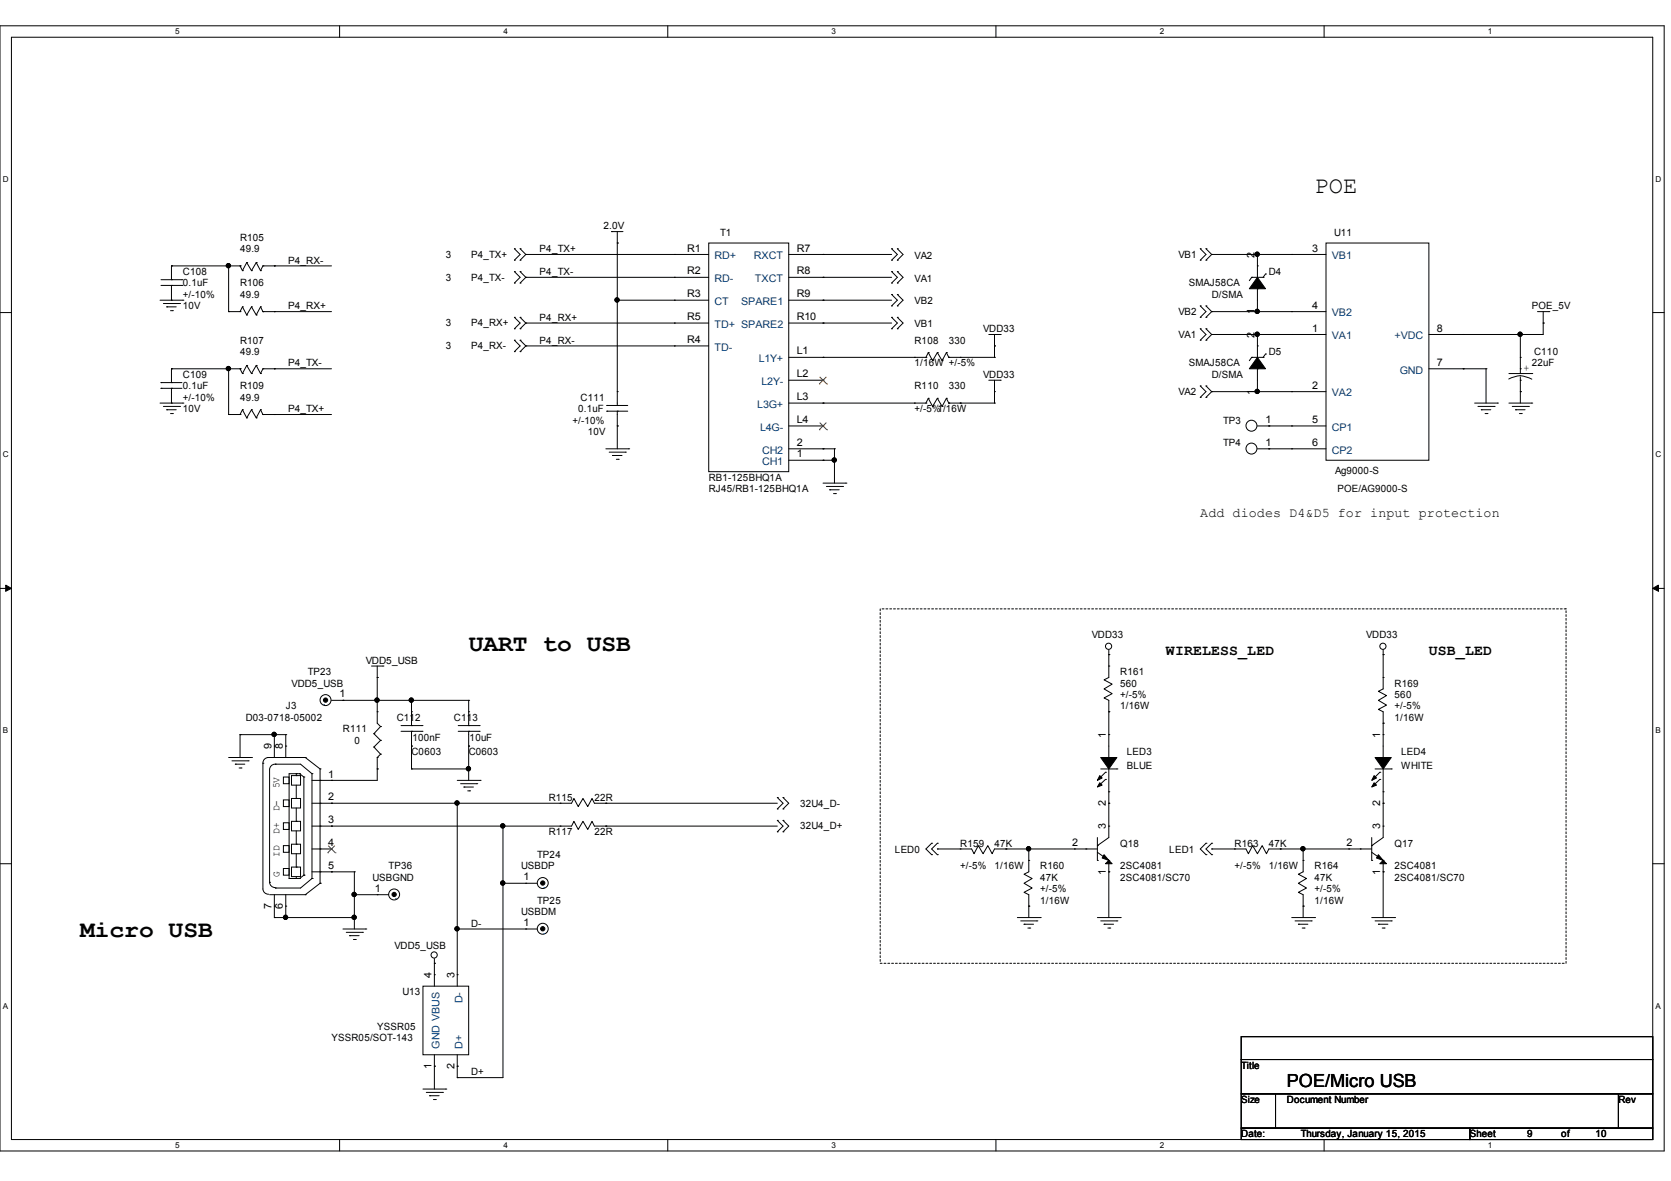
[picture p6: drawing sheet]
<svg xmlns="http://www.w3.org/2000/svg" width="297mm" height="210mm" viewBox="0 0 297 210" stroke-linecap="round" stroke-linejoin="round" font-family="sans-serif">
<path d="M0 4.6h295.8v200h-295.8zM2 6.6h291.8v195.9h-291.8z" fill="none" stroke="#000" stroke-width=".18"/>
<g fill="#fff">
<path d="M31.2 4.8h.6v1.6h-.6z"/>
<path d="M31.2 202.8h.6v1.5h-.6z"/>
</g>
<path d="M60.4 4.6v2M60.4 202.5v2.1" fill="none" stroke="#000" stroke-width=".18"/>
<g fill="#fff">
<path d="M89.5 4.8h.7v1.6h-.7z"/>
<path d="M89.5 202.8h.7v1.5h-.7z"/>
</g>
<path d="M118.7 4.6v2M118.7 202.5v2.1" fill="none" stroke="#000" stroke-width=".18"/>
<g fill="#fff">
<path d="M147.8 4.8h.7v1.6h-.7z"/>
<path d="M147.8 202.8h.7v1.5h-.7z"/>
</g>
<path d="M177 4.6v2M177 202.5v2.1" fill="none" stroke="#000" stroke-width=".18"/>
<g fill="#fff">
<path d="M206.2 4.8h.6v1.6h-.6z"/>
<path d="M206.2 202.8h.6v1.5h-.6z"/>
</g>
<path d="M235.4 4.6v2M235.4 202.5v2.1" fill="none" stroke="#000" stroke-width=".18"/>
<g fill="#fff">
<path d="M264.5 4.8h.7v1.6h-.7z"/>
<path d="M264.5 202.8h.7v1.5h-.7z"/>
<path d="M.5 31.1h.9v1.5h-.9z"/>
<path d="M294.3 31.1h.9v1.5h-.9z"/>
<path d="M.5 80h.9v1.5h-.9z"/>
<path d="M294.3 80h.9v1.5h-.9z"/>
</g>
<path d="M0 55.6h2M293.8 55.6h2" fill="none" stroke="#000" stroke-width=".18"/>
<g fill="#fff">
<path d="M.5 129h.9v1.6h-.9z"/>
<path d="M294.3 129h.8v1.6h-.8z"/>
</g>
<path d="M0 104.6h2M293.8 104.6h2" fill="none" stroke="#000" stroke-width=".18"/>
<path d="M1 104l1 .6-1 .5zM293.8 104.6l1-.6v1.1z" fill="#000" stroke="#000" stroke-width=".18"/>
<g fill="#fff">
<path d="M.5 178h.9v1.5h-.9z"/>
<path d="M294.3 178h.8v1.5h-.8z"/>
</g>
<g fill="none" stroke="#000" stroke-width=".18">
<path d="M28.4 53.4h4.1M28.6 50.7h3.7M28.6 49.7h3.7M29 53.9h2.9M29.6 54.5h.1M29.6 54.5h1.7M30.3 55.2h.3M30.5 47.3h.1M30.5 49.7h.1M30.5 50.7h.1M30.5 53.4h.1M30.5 47.3h12.2"/>
<path d="M30.5 47.3v2.4M30.5 50.7v2.7M30.6 55.2h.1M31.9 53.9h.1M32.3 50.7h.1M32.3 49.7h.1M32.5 53.4h.1M40.6 47.3h.1M40.6 55.4h.1M40.6 47.3v8.1M40.6 55.4h2.1M42.7 55.4h.1"/>
<path d="M42.7 47.3h.1M42.7 47.3l.4 .8M43.1 54.5h.1M43.1 48.1h.1M43.1 54.5l.8 1.5M43.1 54.5l-.4 .9M43.9 56h.1M43.9 46.7h.1M43.9 46.7l-.8 1.4M43.9 46.7l.8 1.4M44.7 54.5h.1M44.7 48.1h.1"/>
<path d="M44.7 54.5l.9 1.5M44.7 54.5l-.8 1.5M45.6 56h.1M45.6 46.7h.1M45.6 46.7l-.9 1.4M45.6 46.7l.7 1.4M46.3 54.5h.1M46.3 48.1h.1M46.3 54.5l.4 .9M46.3 54.5l-.7 1.5M46.7 55.4h.1M46.7 47.3h.1"/>
<path d="M46.7 47.3h12.2M46.7 55.4h12.2M46.7 47.3l-.4 .8M48.8 55.4h.1M48.8 47.3h.1M91.4 50.3h.1M91.4 48.3h.1M91.4 58.4h.1M91.4 56.4h.1M91.4 46.2h.1M91.4 44.2h.1M91.4 48.3l1.1 1-1.1 1"/>
<path d="M91.4 56.4l1.1 1-1.1 1M91.4 44.2l1.1 1-1.1 1M92.5 48.3h.1M92.5 50.3h.1M92.5 56.4h.1M92.5 58.4h.1M92.5 44.2h.1M92.5 46.2h.1M92.5 48.3l1 1M92.5 56.4l1 1M92.5 44.2l1 1M93.5 57.4h.1"/>
<path d="M93.5 49.3h.1M93.5 45.2h.1M93.5 45.2h32.5M93.5 57.4h32.5M93.5 49.3h32.5M93.5 49.3l-1 1M93.5 57.4l-1 1M93.5 45.2l-1 1M108.7 41.2h.1M108.7 41.2h2M109.7 53.4h.1M109.7 43.2h.1"/>
<path d="M109.7 41.2v30.9M109.7 53.4h16.3M119.9 45.2h.1M119.9 49.3h.1M119.9 57.4h.1M119.9 53.4h.1M126 43.2h14.2v40.6h-14.2zM140.2 45.2h18.3M140.2 57.4h18.3M140.2 49.3h18.3M140.2 53.4h18.3M146.3 45.2h.1"/>
<path d="M146.3 49.3h.1M146.3 57.4h.1M146.3 53.4h.1M158.5 48.3h.1M158.5 50.3h.1M158.5 44.2h.1M158.5 46.2h.1M158.5 52.3h.1M158.5 54.4h.1M158.5 56.4h.1M158.5 58.4h.1M158.5 48.3l1 1-1 1"/>
<path d="M158.5 44.2l1 1-1 1M158.5 52.3l1 1.1-1 1M158.5 56.4l1 1-1 1M159.5 48.3h.1M159.5 50.3h.1M159.5 44.2h.1M159.5 46.2h.1M159.5 52.3h.1M159.5 54.4h.1M159.5 56.4h.1M159.5 58.4h.1M159.5 48.3l1 1-1 1"/>
<path d="M159.5 44.2l1 1-1 1M159.5 52.3l1 1.1-1 1M159.5 56.4l1 1-1 1M175.8 59.5h2M176.8 59.5v4M177.8 59.5h.1M213.4 58.4h.1M213.4 56.4h.1M213.4 54.4h.1M213.4 46.2h.1M213.4 44.2h.1M213.4 58.4l1 1.1-1 1"/>
<path d="M213.4 54.4l1 1-1 1M213.4 44.2l1 1-1 1M214.4 58.4h.1M214.4 54.4h.1M214.4 56.4h.1M214.4 44.2h.1M214.4 46.2h.1M214.4 58.4l1 1.1M214.4 54.4l1 1M214.4 44.2l1 1M215.4 59.5h.1M215.4 45.2h.1"/>
<path d="M215.4 55.4h.1M215.4 55.4h20.3M215.4 59.5h20.3M215.4 45.2h20.3M215.4 59.5l-1 1M215.4 55.4l-1 1M215.4 45.2l-1 1M222.5 49.3h.1M222.5 49.3h2M222.5 49.3l-.4 .6M223.5 59.5h.1M223.5 55.4h.1"/>
<path d="M223.5 45.2h.1M223.5 51.3h.1M223.5 47.3h.1M223.5 45.2v4.1M223.5 51.3v4.1M223.5 59.5v4M224.5 49.3h.1M225 48.7h.1M225 48.7l-.5 .6M229.6 45.2h.1M229.6 55.4h.1M229.6 59.5h.1"/>
<path d="M235.7 43.2h18.3v38.6h-18.3zM260.1 59.5h.1M270.3 59.5h.1M270.3 59.5v6.9M273.3 55.4h2M274.3 57.4h.1M274.3 55.4v4.1h-20.3M275.3 55.4h.1M28.4 71.6h4.1M28.6 69h.1M28.6 68h.1M28.6 69h3.7"/>
<path d="M28.6 68h3.7M29 72.2h2.9M29.6 72.8h.1M29.6 72.8h1.7M30.3 73.5h.3M30.5 65.5h.1M30.5 68h.1M30.5 69h.1M30.5 71.6h.1M30.5 65.5h12.2M30.5 65.5v2.5M30.5 69v2.6"/>
<path d="M30.6 73.5h.1M31.9 72.2h.1M32.5 71.6h.1M40.6 65.5h.1M40.6 73.7h.1M40.6 65.5v8.2M40.6 73.7h2.1M42.7 65.5h.1M42.7 73.7h.1M42.7 65.5l.4 .9M43.1 66.4h.1M43.1 72.8h.1"/>
<path d="M43.1 72.8l-.4 .9M43.1 72.8l.8 1.5M43.9 65h.1M43.9 74.3h.1M43.9 65l-.8 1.4M43.9 65l.8 1.4M44.7 66.4h.1M44.7 72.8h.1M44.7 72.8l.9 1.5M44.7 72.8l-.8 1.5M45.6 65h.1M45.6 74.3h.1"/>
<path d="M45.6 65l-.9 1.4M45.6 65l.7 1.4M46.3 66.4h.1M46.3 72.8h.1M46.3 72.8l.4 .9M46.3 72.8l-.7 1.5M46.7 65.5h.1M46.7 73.7h.1M46.7 65.5h12.2M46.7 73.7h12.2M46.7 65.5l-.4 .9M48.8 65.5h.1"/>
<path d="M48.8 73.7h.1M91.4 62.5h.1M91.4 60.5h.1M91.4 60.5l1.1 1-1.1 1M92.5 60.5h.1M92.5 62.5h.1M92.5 60.5l1 1M93.5 61.5h.1M93.5 61.5h32.5M93.5 61.5l-1 1M107.7 79.8h4.1M107.9 73.1h.1"/>
<path d="M107.9 72.1h.1M107.9 73.1h3.7M107.9 72.1h3.7M109.7 75.7h.1M109.7 72.1h.1M109.7 73.1h.1M109.7 69.6h.1M109.7 73.1v6.7M111.8 79.8h.1M119.9 61.5h.1M140.2 79.8h8.1M140.2 75.7h6.1"/>
<path d="M140.2 71.6h24.4M140.2 63.5h24.4M140.2 67.6h6.1M146.3 71.6h.1M146.3 63.5h.1M146.3 79.8h.1M146.3 67.6h.1M146.3 75.7h.1M148.3 79.8h.1M148.3 79.8v6.1M162.6 63.5h.1M162.6 71.6h.1"/>
<path d="M164.6 63.5h.1M164.6 71.6h.1M165 62.7h.1M165 70.8h.1M165 62.7l.8 1.4M165 62.7l-.4 .8M165 70.8l.8 1.4M165 70.8l-.4 .8M165.8 64.1h.1M165.8 72.2h.1M166.6 62.7h.1M166.6 70.8h.1"/>
<path d="M166.6 62.7l.9 1.4M166.6 62.7l-.8 1.4M166.6 70.8l.9 1.4M166.6 70.8l-.8 1.4M167.5 64.1h.1M167.5 72.2h.1M168.2 62.7h.1M168.2 70.8h.1M168.2 62.7l.5 .8M168.2 62.7l-.7 1.4M168.2 70.8l.5 .8M168.2 70.8l-.7 1.4"/>
<path d="M168.7 63.5h.1M168.7 71.6h.1M168.7 71.6h8.1M168.7 63.5h8.1M170.7 71.6h.1M170.7 63.5h.1M175.8 67.6h2M176.8 71.6h.1M176.8 63.5h.1M176.8 61.5h.1M176.8 69.6h.1M176.8 67.6v4"/>
<path d="M177.8 67.6h.1M213.4 60.5h.1M213.4 70.6h.1M213.4 68.6h.1M213.4 68.6l1 1-1 1M214.4 60.5h.1M214.4 68.6h.1M214.4 70.6h.1M214.4 68.6l1 1M215.4 69.6h.1M215.4 69.6h20.3M215.4 69.6l-1 1"/>
<path d="M222.5 63.5h.1M222.5 63.5h2M222.5 63.5l-.4 .6M223.5 69.6h.1M223.5 65.5h.1M223.5 61.5h.1M223.5 79.8h12.2M223.5 75.7h12.2M223.5 65.5v4.1M224.5 63.5h.1M225 62.9h.1M225 62.9l-.5 .6"/>
<path d="M225.6 79.8h.1M225.6 75.7h.1M229.6 69.6h.1M229.6 75.7h.1M229.6 79.8h.1M254 65.5h10.2M260.1 65.5h.1M262.1 71.6h4.1M262.7 72.2h2.9M263.3 72.8h.1M263.3 72.8h1.7M264 73.5h.3"/>
<path d="M264.2 65.5h.1M264.2 65.5v6.1M264.3 73.5h.1M265.6 72.2h.1M266.2 71.6h.1M268.2 71.6h4.1M268.2 66.4h4.1M268.8 72.2h2.9M269.4 72.8h.1M269.4 72.8h1.7M270.1 73.5h.3M270.3 66.8l1.2 .3 .8 .3"/>
<path d="M270.3 69.6h.1M270.3 67.6h.1M270.3 65.5h.1M270.3 63.5h.1M270.3 67v4.6M270.3 66.8l-1.3 .2-.8 .4M270.4 73.5h.1M271.7 72.2h.1M272.3 71.6h.1M272.3 66.4h.1M108.3 80.4h2.9M108.9 81h.1"/>
<path d="M108.9 81h1.7M109.6 81.6h.3M109.9 81.6h.1M111.2 80.4h.1M140.2 81.8h8.1M146.3 81.8h.1M146.3 85.9h4.1M146.9 86.5h2.9M147.5 87.1h.1M147.5 87.1h1.7M148.2 87.7h.3M148.3 81.8h.1"/>
<path d="M148.5 87.7h.1M149.8 86.5h.1M150.4 85.9h.1M66 118.4h2.1M67.1 118.4v10.1l.5 .6M68.1 118.4h.1M197.1 116.3h.1M197.1 115.5v4.9l-.8 .4 1.4 .8-1.4 .8 1.4 .9-1.4 .8 .8 .4v10.1M197.1 118.4h.1M245.9 116.3h.1M245.9 115.5v6.9l-.9 .5 1.5 .7-1.5 .9 1.5 .8-1.5 .8 .9 .4v8.1M40.6 134.6h4.1"/>
<path d="M41.2 135.2h2.9M41.8 135.8h.1M41.8 135.8h1.7M42.5 136.5h.3M42.7 130.6h.1M42.7 130.6v4M42.7 130.6h8.1M42.8 136.5h.1M44.1 135.2h.1M44.7 134.6h.1M46.7 135.7h.1M46.7 135.7v22.3a.98 .98 0 0 0 1.1 .9"/>
<path d="M47.6 134.6h6.7M47.8 134.6a.98 .98 0 0 0-1.1 1.1M48.8 130.6h.1M48.8 132.6h.1M48.8 130.6v4M48.9 135.8h.1M48.9 135.8h4.5l2.1 1.7M49 135.8a.98 .98 0 0 0-1.1 1v20M50.4 138.1h1v1.2h-1zM50.8 130.6h.1M50.8 132.6h.1M50.8 130.6v4"/>
<path d="M51.8 137.9h1.6v1.6h-1.6zM52.7 137.5h.1M52.7 137.9h.1M52.7 137.5v.4M52.7 139.5v2.4M53.3 137.5h.1M53.3 137.5h-1.9v18.6M53.3 137.5l.7 .6M54 138.1h.1M54 138.1v17.4M54.3 134.6h.1M54.3 134.6l2.6 2.1"/>
<path d="M55.5 137.5h.1M55.5 137.5v18.6M56.9 136.7h.1M56.9 138.7h.1M56.9 136.7v20.3M58.9 138.7h.1M58.9 124.5h24.4M61 124.5h.1M66.5 130.4h.1M66.5 132.8h.1M66.5 130.4l1.1 1.2M66.5 132.8l1.1 1.2"/>
<path d="M67.1 124.5h.1M67.1 136.7h.1M67.1 120.4h.1M67.1 134.6h.1M67.1 126.5h.1M67.1 134.6v4.1h-11.6M67.6 129.1h.1M67.6 131.6h.1M67.6 134h.1M67.6 129.1l-1.1 1.3M67.6 131.6l-1.1 1.2M67.6 134l-.5 .6"/>
<path d="M71.3 130h3.7M71.3 129h3.7M73.2 136.7h.1M73.2 132.6h.1M73.2 124.5h.1M73.2 129h.1M73.2 130h.1M73.2 126.5h.1M73.2 136.7h10.1M73.2 124.5v4.5M73.2 130v6.7M75 130h.1"/>
<path d="M75 129h.1M81.3 138.7h4M81.4 130h3.8M81.4 129h3.8M81.9 139.3h2.9M82.5 139.9h.1M82.5 139.9h1.7M83.3 136.7h.1M83.3 132.6h.1M83.3 124.5h.1M83.3 129h.1M83.3 130h.1"/>
<path d="M83.3 126.5h.1M83.3 124.5v4.5M83.3 130v8.7M84.8 139.3h.1M85.2 130h.1M85.2 129h.1M85.3 138.7h.1M195.7 136.7h2.8M196.5 137.3h.1M196.5 138.5h.1M196.5 137.3l-1.3 1.2M196.5 138.5l-1.3 1.2"/>
<path d="M197.1 126.5h.1M197.1 134.6h.1M197.1 130.6h.1M197.1 136.7v12.2l-2 1.4M198.5 136.7h.1M244.4 136.7h2.9M245.3 137.3h.1M245.3 138.5h.1M245.3 137.3l-1.3 1.2M245.3 138.5l-1.3 1.2M245.9 128.5h.1M245.9 134.6h.1"/>
<path d="M245.9 130.6h.1M245.9 120.4h.1M245.9 136.7v12.2l-2.1 1.4M247.3 136.7h.1M0 153.5h2M47.9 156.8a.98 .98 0 0 0 1 .9M47.9 156.8h.1M47.9 159h6.4M48.8 159v4.1M48.9 157.8h.1M50.4 142.2h1v1.2h-1zM50.4 150.3h1v1.2h-1z"/>
<path d="M50.4 146.2h1v1.2h-1zM50.4 154.4h1v1.1h-1zM50.8 159v4.1M51.4 156.1h.1M51.4 156.1h1.9M51.8 141.9h1.6v1.7h-1.6zM51.8 146h1.6v1.7h-1.6zM51.8 150h1.6v1.7h-1.6zM51.8 154.1h1.6v1.7h-1.6zM52.7 141.9h.1M52.7 146h.1M52.7 150h.1"/>
<path d="M52.7 154.1h.1M52.7 156.1h.1M52.7 143.6v2.4M52.7 147.7v2.3M52.7 151.7v2.4M52.7 155.8v.3M53.3 156.1h.1M54 155.5h.1M54 155.5l-.7 .6M54.3 159h.1M55.5 146.8h46.1l.4-.8 .8 1.4 .8-1.4 .9 1.4 .7-1.4 .5 .8h32.5M55.5 142.8h46.1l.4-.9 .8 1.5 .8-1.5 .9 1.5 .7-1.5 .5 .9h32.5"/>
<path d="M55.5 156.1h.1M55.5 155h7.5M55.5 150.9h3.4M55.5 156.1l-2.1 1.7h-4.5M56.9 157h.1M56.9 142.8h.1M56.9 146.8h.1M56.9 150.9h.1M56.9 155h.1M56.9 157l-2.6 2M58.9 155h.1M58.9 142.8h.1"/>
<path d="M58.9 146.8h.1M58.9 150.9h.1M63 159h.1M63 155h.1M63 155v10.1M63 159h6.1M67.1 159h.1M81.3 142.8h.1M81.3 142.8v32.5M83.1 140.6h.4M83.5 140.6h.1M89.4 157h.1"/>
<path d="M89.4 146.8h.1M89.4 146.8v44.7h-8.1M89.4 157h6.1M93.5 157h.1M99.6 146.8h.1M99.6 142.8h.1M107.7 142.8h.1M107.7 146.8h.1M138.2 141.7h.1M138.2 143.8h.1M138.2 145.8h.1M138.2 147.8h.1"/>
<path d="M138.2 141.7l1 1.1-1 1M138.2 145.8l1 1-1 1M139.2 141.7h.1M139.2 143.8h.1M139.2 145.8h.1M139.2 147.8h.1M139.2 141.7l1 1.1-1 1M139.2 145.8l1 1-1 1M165.6 149.9h.1M165.6 151.9h.1M165.6 149.9l-1 1 1 1M166.6 150.9h.1"/>
<path d="M166.6 149.9h.1M166.6 151.9h.1M166.6 150.9h6.1l.4 .8 .8-1.4 .9 1.4 .8-1.4 .8 1.4 .4-.8h18.3M166.6 149.9l-1 1 1 1M170.7 150.9h.1M178.8 150.9h.1M182.9 150.9h.1M182.9 150.9v4.1l-.9 .4 1.5 .7-1.5 .9 1.5 .8-1.5 .8 .9 .4v4.1M182.9 152.9h.1M191 150.9h.1M193 150.9h.1M195.1 150.3h.1"/>
<path d="M195.1 152.9h.1M195.1 151.5l2 1.4M195.1 148.9v4M197.1 155h.1M197.1 142.8h.1M197.1 152.9h.1M197.1 146.8h.1M197.1 140.7h.1M197.1 152.9v10.2M214.4 149.9h.1M214.4 151.9h.1M214.4 149.9l-1 1 1 1"/>
<path d="M215.4 150.9h.1M215.4 149.9h.1M215.4 151.9h.1M215.4 150.9h6.1l.4 .8 .8-1.4 .8 1.4 .9-1.4 .7 1.4 .5-.8h18.2M215.4 149.9l-1 1 1 1M219.5 150.9h.1M227.6 150.9h.1M231.6 150.9h.1M231.6 150.9v4.1l-.8 .4 1.4 .7-1.4 .9 1.4 .8-1.4 .8 .8 .4v4.1M231.6 152.9h.1M239.8 150.9h.1M241.8 150.9h.1"/>
<path d="M243.8 150.3h.1M243.8 152.9h.1M243.8 151.5l2.1 1.4M243.8 148.9v4M245.9 155h.1M245.9 142.8h.1M245.9 140.7h.1M245.9 152.9h.1M245.9 146.8h.1M245.9 152.9v10.2M293.8 153.5h2M48.8 163.1h.1"/>
<path d="M48.8 161.1h.1M48.8 163.1h14.2M50.8 163.1h.1M50.8 161.1h.1M61 165.1h4M61.6 165.7h2.8M62.1 166.3h.1M62.1 166.3h1.7M62.8 167h.4M63 163.1h.1M63.2 167h.1M64.4 165.7h.1"/>
<path d="M65 165.1h.1M75.2 175.3h8.1v12.2h-8.1zM77.2 171.2h.1M77.2 173.2h.1M77.2 170.4v4.9M81.3 165.1h.1M81.3 173.2h.1M81.3 165.1h14.2M93.5 165.1h.1M180.8 163.1h4.1M181.4 163.7h2.9M182 164.3h.1"/>
<path d="M182 164.3h1.7M182.7 164.9h.3M182.9 161.1h.1M183 164.9h.1M184.3 163.7h.1M184.9 163.1h.1M195.1 163.1h4M195.7 163.7h2.8M196.3 164.3h.1M196.3 164.3h1.7M196.9 164.9h.4M197.3 164.9h.1"/>
<path d="M198.5 163.7h.1M199.1 163.1h.1M229.6 163.1h4.1M230.2 163.7h2.9M230.8 164.3h.1M230.8 164.3h1.7M231.5 164.9h.3M231.6 161.1h.1M231.8 164.9h.1M233.1 163.7h.1M233.7 163.1h.1M243.8 163.1h4.1"/>
<path d="M244.4 163.7h2.9M245 164.3h.1M245 164.3h1.7M245.7 164.9h.3M246 164.9h.1M247.3 163.7h.1M247.9 163.1h.1M75.2 193.6h4M75.8 194.2h2.9M76.4 194.7h.1M76.4 194.7h1.7M77 195.4h.4"/>
<path d="M77.2 189.5h.1M77.2 187.5v6.1M77.4 195.4h.1M78.7 194.2h.1M79.2 193.6h.1M81.3 191.5h.1M81.3 189.5h.1M81.3 187.5v4M220.6 184.2h73.2v4.1h-73.2zM220.6 188.3h73.2v6.1h-73.2zM220.6 194.4h6.1v6.1h-6.1zM226.7 194.4h61v6.1h-61z"/>
<path d="M287.7 194.4h6.1v6.1h-6.1zM220.6 200.5h40.7v2h-40.7zM261.3 200.5h32.5v2h-32.5z"/>
<circle cx="222.5" cy="79.7" r=".97"/>
<circle cx="222.5" cy="75.7" r=".97"/>
<circle cx="197.1" cy="114.9" r=".55"/>
<circle cx="245.8" cy="114.9" r=".55"/>
<circle cx="57.9" cy="124.4" r=".97"/>
<circle cx="70.1" cy="159" r=".97"/>
<circle cx="96.5" cy="156.9" r=".97"/>
<circle cx="77.2" cy="169.7" r=".55"/>
<circle cx="96.5" cy="165.1" r=".97"/>
</g>
<path d="M156.5 108.2h121.9v63h-121.9z" fill="none" stroke="#000" stroke-width=".18" stroke-dasharray=".3 .3"/>
<g fill="#000" stroke="#000" stroke-width=".18">
<path d="M196.3 151.9l.8 1-1.2-.4zM197.1 152.9l.6 .6h-1.2zM245 151.9l.9 1-1.2-.4zM245.9 152.9l.6 .6h-1.2z"/>
<path d="M223.5 49.3l1.5 2h-2.9z" fill-rule="evenodd"/>
<path d="M223.5 63.5l1.5 2h-2.9z" fill-rule="evenodd"/>
<path d="M195.5 139.1l.4 .4-.8 .4z" fill-rule="evenodd"/>
<path d="M195.5 137.9l.4 .4-.8 .4z" fill-rule="evenodd"/>
<path d="M195.7 134.6h2.8l-1.4 2.1z" fill-rule="evenodd"/>
<path d="M244.3 139.1l.4 .4-.9 .4z" fill-rule="evenodd"/>
<path d="M244.3 137.9l.4 .4-.9 .4z" fill-rule="evenodd"/>
<path d="M244.4 134.6h2.9l-1.4 2.1z" fill-rule="evenodd"/>
<circle cx="40.6" cy="47.2" r=".38"/>
<circle cx="109.7" cy="53.3" r=".38"/>
<circle cx="223.5" cy="45.2" r=".38"/>
<circle cx="223.5" cy="59.4" r=".38"/>
<circle cx="223.5" cy="55.3" r=".38"/>
<circle cx="270.2" cy="59.4" r=".38"/>
<circle cx="40.6" cy="65.5" r=".38"/>
<circle cx="223.5" cy="69.6" r=".38"/>
<circle cx="148.3" cy="81.8" r=".38"/>
<circle cx="48.7" cy="130.5" r=".38"/>
<circle cx="57.9" cy="124.4" r=".38"/>
<circle cx="67" cy="124.4" r=".38"/>
<circle cx="73.1" cy="124.4" r=".38"/>
<circle cx="83.3" cy="136.6" r=".38"/>
<circle cx="62.9" cy="159" r=".38"/>
<circle cx="70.1" cy="159" r=".38"/>
<circle cx="81.2" cy="142.7" r=".38"/>
<circle cx="89.4" cy="156.9" r=".38"/>
<circle cx="89.4" cy="146.8" r=".38"/>
<circle cx="96.5" cy="156.9" r=".38"/>
<circle cx="182.8" cy="150.8" r=".38"/>
<circle cx="231.6" cy="150.8" r=".38"/>
<circle cx="50.8" cy="163" r=".38"/>
<circle cx="62.9" cy="163" r=".38"/>
<circle cx="81.2" cy="165.1" r=".38"/>
<circle cx="96.5" cy="165.1" r=".38"/>
</g>
<path d="M145.6 68.3h.1M145.6 76.4h.1M145.7 67l1.3 1.3M145.7 75.1l1.3 1.3M146.9 67l-1.3 1.3M146.9 75.1l-1.3 1.3M147 68.3h.1M147 76.4h.1M58.3 151.6h.1M58.3 150.3l1.3 1.3M59.5 150.3l-1.2 1.3M59.6 151.6h.1" fill="none" stroke="#804000" stroke-width=".18"/>
<g font-size="4.2">
<text x="233.7" y="34.3">POE</text>
<text x="83.3" y="115.8">UART to USB</text>
<text x="14.2" y="166.6">Micro USB</text>
</g>
<text font-size="3.2" x="228.8" y="193.2">POE/Micro USB</text>
<g font-size="2.6">
<text x="207.3" y="116.4">WIRELESS_LED</text>
<text x="254" y="116.4">USB_LED</text>
</g>
<text font-size="2.4" x="213.4" y="91.9">Add diodes D4&amp;D5 for input protection</text>
<g font-size="1.9">
<text x="122.2" y="44.7">R1</text>
<text x="141.6" y="44.7">R7</text>
<text x="223" y="45.8" transform="rotate(-90 223 45.8)">2</text>
<text x="233.3" y="44.7">3</text>
<text x="122.2" y="48.8">R2</text>
<text x="122.2" y="52.8">R3</text>
<text x="141.6" y="48.8">R8</text>
<text x="141.6" y="52.8">R9</text>
<text x="122.2" y="56.9">R5</text>
<text x="141.6" y="56.9">R10</text>
<text x="223" y="55.9" transform="rotate(-90 223 55.9)">1</text>
<text x="233.3" y="54.9">4</text>
<text x="233.3" y="58.9">1</text>
<text x="255.4" y="58.9">8</text>
<text x="122.2" y="61">R4</text>
<text x="141.6" y="63">L1</text>
<text x="223" y="60" transform="rotate(-90 223 60)">2</text>
<text x="255.4" y="65">7</text>
<text x="141.6" y="67.1">L2</text>
<text x="141.6" y="71.1">L3</text>
<text x="223" y="70.1" transform="rotate(-90 223 70.1)">1</text>
<text x="233.3" y="69.1">2</text>
<text x="141.6" y="75.2">L4</text>
<text x="225" y="75.2">1</text>
<text x="233.3" y="75.2">5</text>
<text x="141.6" y="79.3">2</text>
<text x="141.6" y="81.3">1</text>
<text x="225" y="79.3">1</text>
<text x="233.3" y="79.3">6</text>
<text x="60.4" y="124">1</text>
<text x="196.6" y="131.2" transform="rotate(-90 196.6 131.2)">1</text>
<text x="245.4" y="131.2" transform="rotate(-90 245.4 131.2)">1</text>
<text x="48.3" y="133.2" transform="rotate(-90 48.3 133.2)">9</text>
<text x="50.3" y="133.2" transform="rotate(-90 50.3 133.2)">8</text>
<text x="58.3" y="138.2">1</text>
<text x="58.3" y="142.3">2</text>
<text x="196.6" y="143.3" transform="rotate(-90 196.6 143.3)">2</text>
<text x="245.4" y="143.3" transform="rotate(-90 245.4 143.3)">2</text>
<text x="58.3" y="146.3">3</text>
<text x="196.6" y="147.4" transform="rotate(-90 196.6 147.4)">3</text>
<text x="245.4" y="147.4" transform="rotate(-90 245.4 147.4)">3</text>
<text x="58.3" y="150.4">4</text>
<text x="58.3" y="154.4">5</text>
<text x="190.6" y="150.4">2</text>
<text x="196.6" y="155.5" transform="rotate(-90 196.6 155.5)">1</text>
<text x="239.4" y="150.4">2</text>
<text x="245.4" y="155.5" transform="rotate(-90 245.4 155.5)">1</text>
<text x="48.3" y="161.6" transform="rotate(-90 48.3 161.6)">7</text>
<text x="50.3" y="161.6" transform="rotate(-90 50.3 161.6)">6</text>
<text x="66.6" y="158.5">1</text>
<text x="93" y="156.5">1</text>
<text x="93" y="164.6">1</text>
<text x="76.7" y="173.8" transform="rotate(-90 76.7 173.8)">4</text>
<text x="80.8" y="173.8" transform="rotate(-90 80.8 173.8)">3</text>
<text x="76.7" y="190" transform="rotate(-90 76.7 190)">1</text>
<text x="80.8" y="190" transform="rotate(-90 80.8 190)">2</text>
</g>
<g font-size="1.9" fill="#004080">
<text x="127" y="46.1">RD+</text>
<text x="134" y="46.1">RXCT</text>
<text x="236.7" y="46.1">VB1</text>
<text x="127" y="50.1">RD-</text>
<text x="134.2" y="50.1">TXCT</text>
<text x="127" y="58.3">TD+ SPARE2</text>
<text x="127" y="54.2">CT</text>
<text x="131.7" y="54.2">SPARE1</text>
<text x="236.7" y="56.2">VB2</text>
<text x="127" y="62.3">TD-</text>
<text x="134.9" y="64.4">L1Y+</text>
<text x="236.7" y="60.3">VA1</text>
<text x="247.9" y="60.3">+VDC</text>
<text x="135.4" y="68.4">L2Y-</text>
<text x="236.7" y="70.5">VA2</text>
<text x="248.8" y="66.4">GND</text>
<text x="134.6" y="72.5">L3G+</text>
<text x="135.1" y="76.6">L4G-</text>
<text x="236.7" y="76.6">CP1</text>
<text x="135.5" y="80.6">CH2</text>
<text x="135.5" y="82.6">CH1</text>
<text x="236.7" y="80.6">CP2</text>
<text x="57.4" y="125.3">.</text>
<text x="70.1" y="159.9">.</text>
<text x="96.5" y="157.8">.</text>
<text x="96.5" y="166">.</text>
<text x="82.2" y="178.3" transform="rotate(-90 82.2 178.3)">D-</text>
<text x="78.1" y="186.5" transform="rotate(-90 78.1 186.5)">GND VBUS</text>
<text x="82.2" y="186.5" transform="rotate(-90 82.2 186.5)">D+</text>
</g>
<g font-size="1.8">
<text x="107.3" y="40.7">2.0V</text>
<text x="128" y="41.9">T1</text>
<text x="237.2" y="41.9">U11</text>
<text x="42.7" y="42.8">R105</text>
<text x="42.7" y="44.8">49.9</text>
<text x="51.2" y="46.8">P4_RX-</text>
<text x="79.2" y="45.8">3</text>
<text x="83.7" y="45.8">P4_TX+</text>
<text x="95.9" y="44.8">P4_TX+</text>
<text x="162.6" y="46">VA2</text>
<text x="209.5" y="45.8">VB1</text>
<text x="32.5" y="48.9">C108</text>
<text x="32.5" y="52.9">+/-10%</text>
<text x="32.5" y="50.9">0.1uF</text>
<text x="42.7" y="50.9">R106</text>
<text x="42.7" y="52.9">49.9</text>
<text x="79.2" y="49.9">3</text>
<text x="83.7" y="49.9">P4_TX-</text>
<text x="95.9" y="48.9">P4_TX-</text>
<text x="162.6" y="50.1">VA1</text>
<text x="211.3" y="50.9">SMAJ58CA</text>
<text x="215.4" y="52.9">D/SMA</text>
<text x="225.6" y="48.9">D4</text>
<text x="32.5" y="55">10V</text>
<text x="51.2" y="55">P4_RX+</text>
<text x="79.2" y="58">3</text>
<text x="83.7" y="58">P4_RX+</text>
<text x="95.9" y="57">P4_RX+</text>
<text x="162.6" y="54.1">VB2</text>
<text x="162.6" y="58.2">VB1</text>
<text x="174.8" y="59">VDD33</text>
<text x="209.5" y="56">VB2</text>
<text x="272.3" y="55">POE_5V</text>
<text x="42.7" y="61.1">R107</text>
<text x="42.7" y="63.1">49.9</text>
<text x="51.2" y="65.1">P4_TX-</text>
<text x="79.2" y="62.1">3</text>
<text x="83.7" y="62.1">P4_RX-</text>
<text x="95.9" y="61.1">P4_RX-</text>
<text x="162.6" y="61.1">R108</text>
<text x="162.6" y="65.1">1/16W +/-5%</text>
<text x="168.7" y="61.1">330</text>
<text x="209.5" y="60">VA1</text>
<text x="211.3" y="65.1">SMAJ58CA</text>
<text x="225.6" y="63.1">D5</text>
<text x="270.8" y="66">+</text>
<text x="272.3" y="65.1">22uF</text>
<text x="272.7" y="63.1">C110</text>
<text x="32.5" y="67.2">C109</text>
<text x="32.5" y="71.2">+/-10%</text>
<text x="32.5" y="69.2">0.1uF</text>
<text x="42.7" y="69.2">R109</text>
<text x="42.7" y="71.2">49.9</text>
<text x="103.2" y="71.2">C111</text>
<text x="162.6" y="69.2">R110</text>
<text x="168.7" y="69.2">330</text>
<text x="174.8" y="67.2">VDD33</text>
<text x="209.5" y="70.2">VA2</text>
<text x="215.4" y="67.2">D/SMA</text>
<text x="32.5" y="73.3">10V</text>
<text x="51.2" y="73.3">P4_TX+</text>
<text x="101.8" y="75.3">+/-10%</text>
<text x="102.8" y="73.3">0.1uF</text>
<text x="104.5" y="77.3">10V</text>
<text x="162.6" y="73.3">+/-5%1/16W</text>
<text x="217.4" y="75.3">TP3</text>
<text x="217.4" y="79.3">TP4</text>
<text x="126" y="85.4">RB1-125BHQ1A</text>
<text x="126" y="87.5">RJ45/RB1-125BHQ1A</text>
<text x="237.3" y="84.3">Ag9000-S</text>
<text x="237.7" y="87.5">POE/AG9000-S</text>
<text x="194.1" y="113.5">VDD33</text>
<text x="242.8" y="113.5">VDD33</text>
<text x="54.7" y="120">TP23</text>
<text x="65" y="118">VDD5_USB</text>
<text x="199.1" y="120">R161</text>
<text x="51.8" y="122">VDD5_USB</text>
<text x="199.1" y="122">560</text>
<text x="199.1" y="124.1">+/-5%</text>
<text x="247.9" y="122">R169</text>
<text x="247.9" y="124.1">560</text>
<text x="43.7" y="128.1">D03-0718-05002</text>
<text x="50.8" y="126.1">J3</text>
<text x="61" y="130.1">R111</text>
<text x="70.5" y="128.1">C112</text>
<text x="73.3" y="131.8">100nF</text>
<text x="80.7" y="128.1">C113</text>
<text x="83.5" y="131.8">10uF</text>
<text x="199.1" y="126.1">1/16W</text>
<text x="247.9" y="126.1">+/-5%</text>
<text x="247.9" y="128.1">1/16W</text>
<text x="63" y="132.2">0</text>
<text x="73.2" y="134.2">C0603</text>
<text x="83.3" y="134.2">C0603</text>
<text x="200.3" y="134.2">LED3</text>
<text x="200.3" y="136.7">BLUE</text>
<text x="249.1" y="134.2">LED4</text>
<text x="249.1" y="136.7">WHITE</text>
<text x="49.7" y="140.1" transform="rotate(-90 49.7 140.1)">5V</text>
<text x="97.5" y="142.3">R115</text>
<text x="105.7" y="142.3">22R</text>
<text x="142.2" y="143.4">32U4_D-</text>
<text x="49.7" y="148.3" transform="rotate(-90 49.7 148.3)">D+</text>
<text x="49.7" y="144.2" transform="rotate(-90 49.7 144.2)">D-</text>
<text x="97.5" y="148.4">R117</text>
<text x="105.7" y="148.4">22R</text>
<text x="142.2" y="147.4">32U4_D+</text>
<text x="49.7" y="155.8" transform="rotate(-90 49.7 155.8)">G</text>
<text x="49.7" y="152.3" transform="rotate(-90 49.7 152.3)">ID</text>
<text x="69.1" y="154.5">TP36</text>
<text x="92.6" y="154.5">USBDP</text>
<text x="95.5" y="152.5">TP24</text>
<text x="159.1" y="151.7">LED0</text>
<text x="170.7" y="150.5">R159</text>
<text x="170.7" y="154.5">+/-5%</text>
<text x="176.8" y="150.5">47K</text>
<text x="176.8" y="154.5">1/16W</text>
<text x="184.9" y="154.5">R160</text>
<text x="199.1" y="150.5">Q18</text>
<text x="199.1" y="154.5">2SC4081</text>
<text x="207.9" y="151.7">LED1</text>
<text x="219.5" y="150.5">R163</text>
<text x="219.5" y="154.5">+/-5%</text>
<text x="225.6" y="150.5">47K</text>
<text x="225.6" y="154.5">1/16W</text>
<text x="233.7" y="154.5">R164</text>
<text x="247.9" y="150.5">Q17</text>
<text x="247.9" y="154.5">2SC4081</text>
<text x="66.2" y="156.6">USBGND</text>
<text x="95.5" y="160.6">TP25</text>
<text x="184.9" y="156.6">47K</text>
<text x="184.9" y="158.6">+/-5%</text>
<text x="184.9" y="160.6">1/16W</text>
<text x="199.1" y="156.6">2SC4081/SC70</text>
<text x="233.7" y="156.6">47K</text>
<text x="233.7" y="158.6">+/-5%</text>
<text x="233.7" y="160.6">1/16W</text>
<text x="247.9" y="156.6">2SC4081/SC70</text>
<text x="83.7" y="164.7">D-</text>
<text x="92.6" y="162.7">USBDM</text>
<text x="70.1" y="168.8">VDD5_USB</text>
<text x="71.5" y="176.9">U13</text>
<text x="58.9" y="185">YSSR05/SOT-143</text>
<text x="67.1" y="183">YSSR05</text>
<text x="83.7" y="191.1">D+</text>
<text x="220.6" y="189.9">Title</text>
<text x="220.6" y="196">Size</text>
<text x="228.8" y="196">Document Number</text>
<text x="287.7" y="196">Rev</text>
<text x="220.6" y="202.1">Date:</text>
<text x="231.2" y="202.1">Thursday, January 15, 2015</text>
<text x="261.3" y="202.1">Sheet</text>
<text x="271.4" y="202.1">9</text>
<text x="277.5" y="202.1">of</text>
<text x="283.6" y="202.1">10</text>
</g>
<g font-size="1.4">
<text x="31.2" y="6.1">5</text>
<text x="89.5" y="6.1">4</text>
<text x="147.8" y="6.1">3</text>
<text x="206.2" y="6.1">2</text>
<text x="264.5" y="6.1">1</text>
<text x=".5" y="32.4">D</text>
<text x="294.3" y="32.4">D</text>
<text x=".5" y="81.3">C</text>
<text x="294.3" y="81.3">C</text>
<text x=".5" y="130.3">B</text>
<text x="294.3" y="130.3">B</text>
<text x=".5" y="179.3">A</text>
<text x="294.3" y="179.3">A</text>
<text x="31.2" y="204.1">5</text>
<text x="89.5" y="204.1">4</text>
<text x="147.8" y="204.1">3</text>
<text x="206.2" y="204.1">2</text>
<text x="264.5" y="204.1">1</text>
</g>
</svg>
